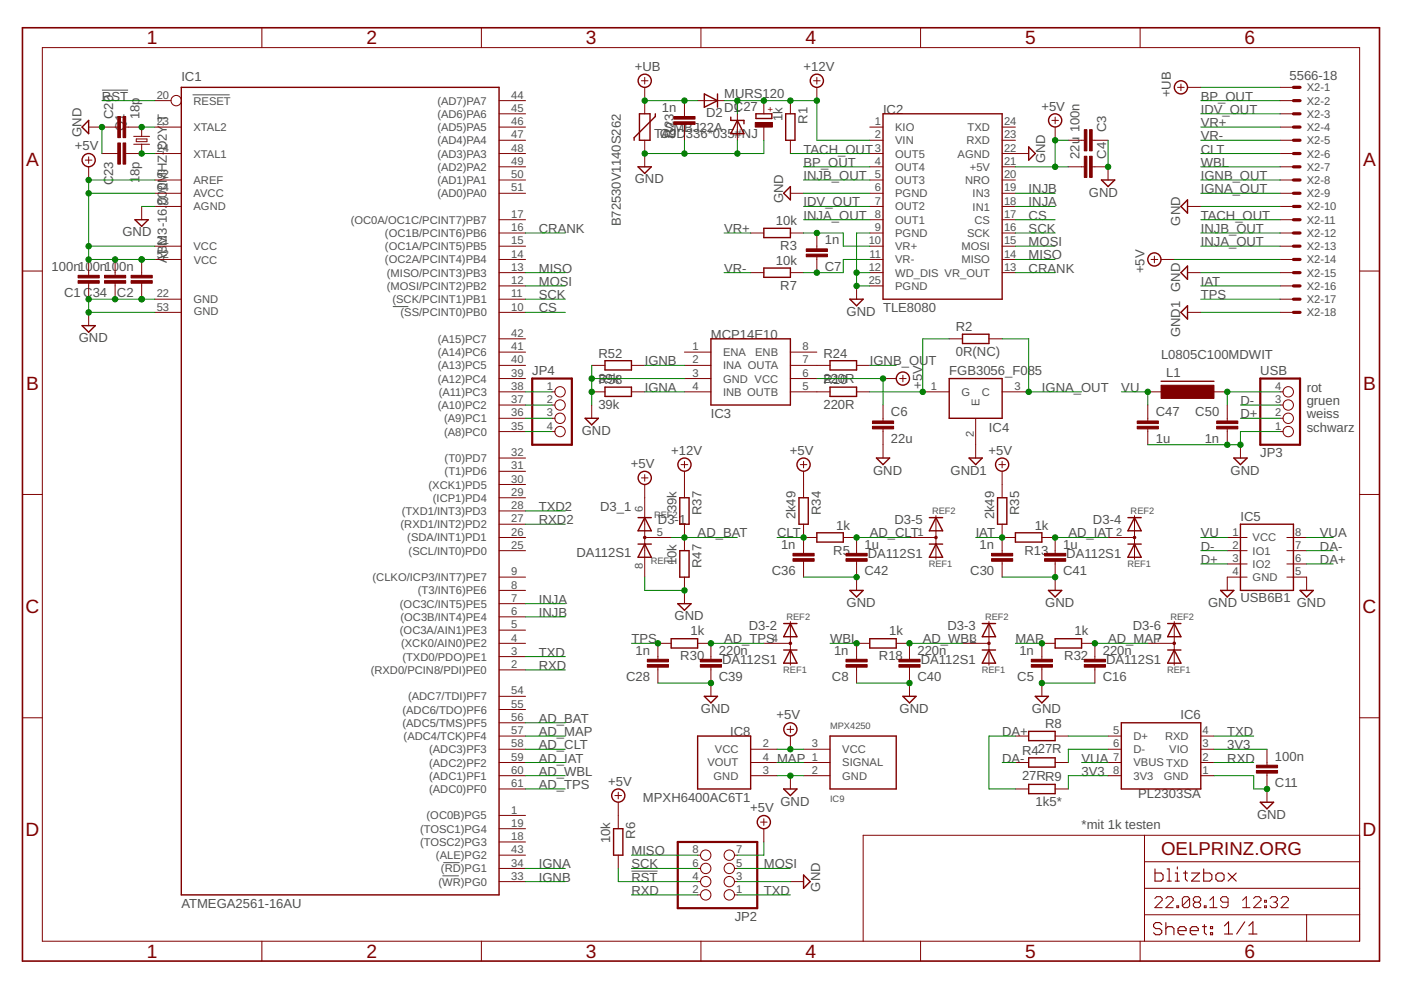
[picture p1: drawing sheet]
<svg xmlns="http://www.w3.org/2000/svg" width="297mm" height="210mm" viewBox="0 0 297 210" stroke-linecap="round" stroke-linejoin="round" font-family="sans-serif">
<path d="M21.6 19.1h5.6M40.9 20.1h7.7M83.4 65h3.1M93.9 185.7h3.3M94.1 182.9h3.3M133.9 184.7h5.5" fill="none" stroke="#505050" stroke-width=".21"/>
<g fill="none" stroke="#800000" stroke-width=".21">
<path d="M9 10.1h279.3v189.5h-279.3zM55.5 5.9v4.2M102.1 5.9v4.2M136 17.1h1.4M136.7 16.4v1.4M136.7 18.5v5.6M148.6 5.9v4.2M172.5 17.1h1.4M173.2 16.4v1.4M173.2 18.5v2.8M195.2 5.9v4.2M241.7 5.9v4.2"/>
<path d="M249.7 18.5h1.4M250.4 17.8v1.4M251.8 18.5h2.8M271.4 18.5h2.8M18.1 34h1.4M18.8 33.3v1.3M18.8 35.4v2.8M18.8 26.9h6.2M21.6 32.6h3.4M26.6 26.9h3.4v2M28.3 28.9h3.4M28.3 30.6h3.4"/>
<path d="M28.9 29.5h2.3v.5h-2.3zM30 30.6v2h-3.4M32.8 21.3h3.5M32.8 26.9h5.6M32.8 32.6h5.6M32.8 38.2h5.6M105.8 21.3h5.6M105.8 26.9h5.6M105.8 32.6h5.6M105.8 29.7h5.6M105.8 35.4h5.6M105.8 38.2h5.6"/>
<path d="M105.8 24.1h5.6M136.7 29.7v5.7M145.1 21.3v3.4M145.1 26.4v3.3M147.9 21.3h5.6M156.3 24.1v5.6M161.9 21.3v2.8M161.9 26.9v2.8M167.6 21.3v2.8M167.6 29.7v2.9M184.4 26.9h2.8M184.4 32.6h2.8"/>
<path d="M184.4 29.7h2.8M184.4 35.4h2.8M184.4 38.2h2.8M212.5 26.9h2.8M212.5 32.6h5.6M212.5 29.7h2.8M212.5 35.4h2.8M212.5 38.2h2.8M223 25.5h1.4M223.7 24.8v1.4M223.7 26.9v2.8M226.5 29.7h3.4"/>
<path d="M226.5 35.4h3.4M231.6 29.7h3.3M231.6 35.4h3.3v2.8M271.4 21.3h2.8M271.4 26.9h2.8M271.4 32.6h2.8M271.4 29.7h2.8M271.4 35.4h2.8M271.4 38.2h2.8M271.4 24.1h2.8M4.8 57.5h4.2M18.8 55v3.4"/>
<path d="M24.4 55v3.4M30 43.8v2.8M30 55v3.4M32.8 41h5.6M32.8 43.8h5.6M32.8 52.2h5.6M32.8 55h5.6M105.8 41h5.6M105.8 46.6h5.6M105.8 49.4h5.6M105.8 52.2h5.6M105.8 55h5.6"/>
<path d="M105.8 57.8h5.6M159.2 49.4h2.7M159.2 57.8h2.7M167.6 41h2.8M167.6 49.4h2.8M167.6 57.8h2.8M173.2 49.4v3.4M173.2 54.4v3.4M184.4 41h2.8M184.4 43.8h2.8M184.4 46.6h2.8M184.4 49.4h2.8"/>
<path d="M184.4 52.2h2.8M184.4 55h2.8M184.4 57.8h2.8M212.5 41h2.8M212.5 43.8h2.8M212.5 46.6h2.8M212.5 49.4h2.8M212.5 52.2h2.8M212.5 55h2.8M212.5 57.8h2.8M244.1 55h1.4M244.8 54.3v1.4"/>
<path d="M246.2 55h2.8M251.8 43.8h2.8M251.8 57.8h2.8M271.4 41h2.8M271.4 43.8h2.8M271.4 46.6h2.8M271.4 49.4h2.8M271.4 52.2h2.8M271.4 55h2.8M271.4 57.8h2.8M288.3 57.5h4.2M18.8 60.1v3.3"/>
<path d="M18.8 66.2v2.8M24.4 60.1v3.3M30 60.1v3.3M32.8 63.4h5.6M32.8 66.2h5.6M105.8 60.6h5.6M105.8 77.5h5.6M105.8 74.7h5.6M105.8 71.8h5.6M105.8 63.4h5.6M105.8 66.2h5.6M125.5 77.5h2.8"/>
<path d="M133.9 77.5h2.8M145.1 77.5h5.6M145.1 74.7h5.6M167.6 77.5h8.4M167.6 74.7h5.6M181.6 60.6v2.8M181.6 77.5h2.8M184.4 60.6h2.8M191.4 79.6v1.4M201.3 71.8h2.8M209.7 71.8h2.8M251.8 66.2h2.8"/>
<path d="M271.4 60.6h2.8M271.4 63.4h2.8M271.4 66.2h2.8M105.8 83.1h5.6M105.8 80.3h5.6M105.8 91.5h5.6M105.8 88.7h5.6M105.8 85.9h5.6M105.8 97.1h5.6M105.8 99.9h5.6M117.1 83.1h.6M117.1 91.5h.6"/>
<path d="M117.1 88.7h.6M117.1 85.9h.6M125.5 83.1h2.8M125.5 85.9v2.8M133.9 83.1h2.8M144.4 98.5h1.4M145.1 97.8v1.4M145.1 99.9v5.6M145.1 83.1h5.6M145.1 80.3h5.6M167.6 83.1h8.4M167.6 80.3h5.6"/>
<path d="M169.7 98.5h1.4M170.4 97.8v1.4M170.4 99.9v5.6M181.6 83.1h2.8M187.2 85.9v3.4M187.2 90.9v6.2M187.2 80.3h2.8M190.7 80.3h1.4M195.6 83.1h5.7M206.9 88.7v8.4M211.8 98.5h1.4M212.5 97.8v1.4"/>
<path d="M212.5 99.9v5.6M212.5 83.1h5.6M243.4 83.1h2.8M243.4 85.9v3.4M243.4 90.9v3.4M257.4 83.1h2.8M260.2 85.9v3.4M260.2 90.9v3.4M263 94.3v2.8M271.4 83.1h.6M271.4 91.5h.6M271.4 88.7h.6"/>
<path d="M271.4 85.9h.6M4.8 104.8h4.2M105.8 114h5.6M105.8 105.5h5.6M105.8 111.1h5.6M105.8 116.8h5.6M105.8 108.3h5.6M105.8 102.7h5.6M136 101.3h1.4M136.7 100.6v1.4M136.7 102.7v19.7M136.7 114h5.6"/>
<path d="M145.1 111.1v5.7M170.4 114h2.8M170.4 111.1v6.2M170.4 119v3.4M178.8 114h2.8v3.3M181.6 119v6.2M192.8 114h5.6M198.4 109.3v9.3M212.5 114h2.8M212.5 111.1v6.2M212.5 119v3.4M220.9 114h2.8v3.3"/>
<path d="M223.7 119v6.2M234.9 114h5.6M240.5 109.3v9.3M260.2 114h4.2M260.2 116.8h4.2M260.2 119.6h4.2M272.8 114h4.2M272.8 116.8h4.2M272.8 119.6h4.2M288.3 104.8h4.2M105.8 136.4h5.6M105.8 122.4h5.6"/>
<path d="M105.8 133.6h5.6M105.8 130.8h5.6M105.8 128h5.6M105.8 125.2h5.6M105.8 139.2h5.6M142.3 136.4h-2.8v3.4M145.1 122.4v5.6M147.9 136.4h2.8v3.4M161.9 136.4h5.7M167.6 131.8v9.2M184.4 136.4h-2.8v3.4M190 136.4h2.8v3.4"/>
<path d="M204.1 136.4h5.6M209.7 131.8v9.2M223.7 136.4h-2.8v3.4M229.3 136.4h2.8v3.4M243.4 136.4h5.6M249 131.8v9.2M264.4 122.4h-4.2v2.8M272.8 122.4h4.2v2.8M4.8 152.2h4.2M105.8 158.9h5.6M105.8 156.1h5.6M105.8 153.2h5.6"/>
<path d="M105.8 150.4h5.6M105.8 147.6h5.6M105.8 142h5.6M139.5 141.5v3.3M150.7 141.5v6.1M159.2 158.9h5.6M166.9 154.6h1.4M167.6 153.9v1.5M167.6 156.1v2.8M170.4 158.9h5.6M181.6 141.5v3.3M192.8 141.5v6.1"/>
<path d="M215.3 156.1h2.8M220.9 141.5v6.1M223.7 156.1h2.8M232.1 141.5v3.3M234.9 158.9h2.8M234.9 156.1h2.8M254.6 158.9h2.8M254.6 156.1h2.8M268.6 158.9v3.3M288.3 152.2h4.2M105.8 164.5h5.6M105.8 161.7h5.6"/>
<path d="M105.8 167.3h5.6M105.8 172.9h5.6M105.8 175.7h5.6M105.8 178.5h5.6M130.4 168.7h1.4M131.1 168v1.4M131.1 170.1v5.6M159.2 164.5h5.6M159.2 161.7h5.6M161.2 174.3h1.4M161.9 173.6v1.4M161.9 175.7v2.8"/>
<path d="M167.6 164.5v2.8M170.4 164.5h5.6M170.4 161.7h5.6M215.3 161.7h2.8M215.3 167.3h2.8M223.7 161.7h2.8M223.7 167.3h2.8M234.9 164.5h2.8M234.9 161.7h2.8M242.7 177.1v22.5M254.6 164.5h2.8M254.6 161.7h2.8"/>
<path d="M268.6 163.9v6.2M288.3 177.1h-105.3v22.5M55.5 199.6v4.2M102.1 199.6v4.2M105.8 186.9h5.6M105.8 181.3h5.6M105.8 184.1h5.6M131.1 181.3v2.8M147.9 186.9h.6M147.9 181.3h.6M147.9 184.1h.6M147.9 189.7h.6"/>
<path d="M148.6 199.6v4.2M155.7 186.9h.6M155.7 181.3h.6M155.7 184.1h.6M155.7 189.7h.6M167.6 186.9h2.8M195.2 199.6v4.2M241.7 199.6v4.2M242.7 194h45.6M242.7 188.3h45.6M242.7 182.7h45.6M244.9 190.5l.3-.4h.8l.4 .4v.4l-1.5 1.5h1.5"/>
<path d="M247.2 190.5l.4-.4h.7l.4 .4v.4l-1.5 1.5h1.5M249.5 192.1h.4v.3h-.4zM252.2 190.5v1.6l-.4 .3h-.7l-.4-.3M252.2 190.5l-.4-.4h-.7l-.4 .4v1.6M252.2 190.5l-1.5 1.6M253.4 191.3l-.4 .4v.4l.4 .3h.8l.4-.3v-.4l-.4-.4M253.4 191.3l-.4-.4v-.4l.4-.4h.8l.4 .4v.4l-.4 .4M253.4 191.3h.8M255.3 192.1h.4v.3h-.4zM256.5 192.4h1.5M256.5 190.9l.8-.8v2.3M260.4 191.3h-1.2l-.4-.4v-.4l.4-.4h.8l.4 .4v1.6l-.4 .3h-.8l-.4-.3"/>
<path d="M263.5 192.4h1.5M263.5 190.9l.7-.8v2.3M265.8 190.5l.4-.4h.8l.4 .4v.4l-1.6 1.5h1.6M268.1 192.1h.4v.3h-.4zM268.1 190.9h.4v.4h-.4zM269.3 190.5l.4-.4h.7l.4 .4v.4l-.4 .4M270.1 191.3h.3M270.4 191.3l.4 .4v.4l-.4 .3h-.7l-.4-.3M271.6 190.5l.4-.4h.8l.4 .4v.4l-1.6 1.5h1.6M277 194v5.6"/>
<circle cx="37.4" cy="21.3" r="1.1"/>
<circle cx="118.7" cy="88.7" r="1.1"/>
<circle cx="118.7" cy="85.9" r="1.1"/>
<circle cx="118.7" cy="91.5" r="1.1"/>
<circle cx="118.7" cy="83.1" r="1.1"/>
<circle cx="273.1" cy="83.1" r="1.1"/>
<circle cx="273.1" cy="91.5" r="1.1"/>
<circle cx="273.1" cy="85.9" r="1.1"/>
<circle cx="273.1" cy="88.7" r="1.1"/>
<circle cx="149.6" cy="189.7" r="1.1"/>
<circle cx="149.6" cy="181.3" r="1.1"/>
<circle cx="149.6" cy="186.9" r="1.1"/>
<circle cx="149.6" cy="184.1" r="1.1"/>
<circle cx="154.6" cy="184.1" r="1.1"/>
<circle cx="154.6" cy="186.9" r="1.1"/>
<circle cx="154.6" cy="189.7" r="1.1"/>
<circle cx="154.6" cy="181.3" r="1.1"/>
</g>
<g fill="#800000" stroke="#800000" stroke-width=".21">
<path d="M142.9 24.7h4.5v.6h-4.5z"/>
<path d="M142.9 25.8h4.5v.6h-4.5z"/>
<path d="M160.1 26h3.7v.9h-3.7z"/>
<path d="M137.2 139.8h4.5v.5h-4.5z"/>
<path d="M137.2 140.9h4.5v.6h-4.5z"/>
<path d="M210.2 117.3h4.5v.6h-4.5z"/>
<path d="M210.2 118.4h4.5v.6h-4.5z"/>
<path d="M168.1 117.3h4.5v.6h-4.5z"/>
<path d="M168.1 118.4h4.5v.6h-4.5z"/>
<path d="M148.5 139.8h4.5v.5h-4.5z"/>
<path d="M148.5 140.9h4.5v.6h-4.5z"/>
<path d="M190.6 139.8h4.5v.5h-4.5z"/>
<path d="M190.6 140.9h4.5v.6h-4.5z"/>
<path d="M221.5 117.3h4.5v.6h-4.5z"/>
<path d="M221.5 118.4h4.5v.6h-4.5z"/>
<path d="M179.4 117.3h4.5v.6h-4.5z"/>
<path d="M179.4 118.4h4.5v.6h-4.5z"/>
<path d="M218.7 139.8h4.4v.5h-4.4z"/>
<path d="M218.7 140.9h4.4v.6h-4.4z"/>
<path d="M229.9 139.8h4.5v.5h-4.5z"/>
<path d="M229.9 140.9h4.5v.6h-4.5z"/>
<path d="M16.6 58.4h4.4v.5h-4.4z"/>
<path d="M16.6 59.5h4.4v.5h-4.4z"/>
<path d="M27.8 58.4h4.5v.5h-4.5z"/>
<path d="M27.8 59.5h4.5v.5h-4.5z"/>
<path d="M22.2 58.4h4.4v.5h-4.4z"/>
<path d="M22.2 59.5h4.4v.5h-4.4z"/>
<path d="M26.1 24.7h.5v4.5h-.5z"/>
<path d="M25 24.7h.5v4.5h-.5z"/>
<path d="M26.1 30.3h.5v4.5h-.5z"/>
<path d="M25 30.3h.5v4.5h-.5z"/>
<path d="M229.9 27.5h.5v4.5h-.5z"/>
<path d="M231 27.5h.6v4.5h-.6z"/>
<path d="M229.9 33.1h.5v4.5h-.5z"/>
<path d="M231 33.1h.6v4.5h-.6z"/>
<path d="M185 90.4h4.5v.5h-4.5z"/>
<path d="M185 89.3h4.5v.5h-4.5z"/>
<path d="M170.9 52.8h4.5v.5h-4.5z"/>
<path d="M170.9 53.9h4.5v.5h-4.5z"/>
<path d="M241.1 90.4h4.5v.5h-4.5z"/>
<path d="M241.1 89.3h4.5v.5h-4.5z"/>
<path d="M246.2 81.7h11.2v2.8h-11.2z"/>
<path d="M258 90.4h4.4v.5h-4.4z"/>
<path d="M258 89.3h4.4v.5h-4.4z"/>
<path d="M266.4 162.2h4.5v.6h-4.5z"/>
<path d="M266.4 163.4h4.5v.5h-4.5z"/>
<path d="M179.4 139.8h4.5v.5h-4.5z"/>
<path d="M179.4 140.9h4.5v.6h-4.5z"/>
</g>
<g fill="none" stroke="#800000" stroke-width=".3">
<path d="M38.4 18.5h67.4v171.2h-67.4zM149.3 19.9l2.8 1.4-2.8 1.4zM152.1 19.9v2.8M18.8 25.5v2.8l-1.4-1.4zM135.3 35.4h2.8l-1.4 1.4zM135.6 24.1h2.2v5.6h-2.2zM138.9 24.1v.6l-4.4 4.5v.5M154.9 24.8v.7h2.8v.7M156.3 25.5l1.4 2.8h-2.8zM160.3 24.1h3.3v1h-3.3zM166.6 24.1h2v5.6h-2zM167.6 39.6v2.8l-1.4-1.4z"/>
<path d="M187.2 24.1h25.3v39.3h-25.3zM218.1 31.2l1.4 1.4-1.4 1.4zM233.5 38.2h2.8l-1.4 1.4zM28.6 46.6h2.8l-1.4 1.4zM161.9 48.4h5.7v2h-5.7zM161.9 56.8h5.7v2h-5.7zM250.4 57.8l1.4-1.4v2.8zM251.8 42.4v2.8l-1.4-1.4zM17.4 69h2.8l-1.4 1.4zM128.3 76.5h5.6v1.9h-5.6zM150.7 71.8h16.9v14.1h-16.9zM176 76.5h5.6v1.9h-5.6z"/>
<path d="M180.2 63.4h2.8l-1.4 1.4zM204.1 70.9h5.6v1.9h-5.6zM251.8 64.8v2.8l-1.4-1.4zM124.1 88.7h2.8l-1.4 1.4zM128.3 82.1h5.6v2h-5.6zM176 82.1h5.6v2h-5.6zM185.8 97.1h2.8l-1.4 1.4zM201.3 80.3h11.2v8.4h-11.2zM205.5 97.1h2.8l-1.4 1.4zM246.2 80.8h11.2M261.6 97.1h2.8l-1.4 1.4zM135.3 109.7h2.8"/>
<path d="M135.3 115.4h2.8M136.7 109.7l1.4 2.8h-2.8zM136.7 115.4l1.4 2.8h-2.8zM144.1 105.5h2v5.6h-2zM144.1 116.8h2v5.6h-2zM169.4 105.5h2v5.6h-2zM173.2 113h5.6v1.9h-5.6zM197 109.7h2.9M197 115.4h2.9M198.4 115.4l1.5 2.8h-2.9zM198.4 109.7l1.5 2.8h-2.9zM211.5 105.5h2v5.6h-2z"/>
<path d="M215.3 113h5.6v1.9h-5.6zM239.1 109.7h2.9M239.1 115.4h2.9M240.5 115.4l1.5 2.8h-2.9zM240.5 109.7l1.5 2.8h-2.9zM263 111.1h11.2v14.1h-11.2zM142.3 135.4h5.6v2h-5.6zM143.7 128h2.8l-1.4 1.4zM166.2 132.2h2.8M166.2 137.8h2.8M167.6 132.2l1.4 2.8h-2.8zM167.6 137.8l1.4 2.8h-2.8z"/>
<path d="M180.2 125.2h2.8l-1.4 1.4zM184.4 135.4h5.6v2h-5.6zM208.3 132.2h2.8M208.3 137.8h2.8M209.7 132.2l1.4 2.8h-2.8zM209.7 137.8l1.4 2.8h-2.8zM222.3 125.2h2.8l-1.4 1.4zM223.7 135.4h5.6v2h-5.6zM247.6 132.2h2.8M247.6 137.8h2.8M249 132.2l1.4 2.8h-2.8zM249 137.8l1.4 2.8h-2.8z"/>
<path d="M258.8 125.2h2.8l-1.4 1.4zM275.6 125.2h2.8l-1.4 1.4zM147.9 156.1h11.3v11.2h-11.3zM149.3 147.6h2.8l-1.4 1.4zM176 156.1h14v11.2h-14zM191.4 147.6h2.8l-1.4 1.4zM218.1 155.1h5.6v1.9h-5.6zM219.5 147.6h2.8l-1.4 1.4zM237.7 153.2h16.9v14.1h-16.9zM130.1 175.7h2v5.6h-2zM166.2 167.3h2.8l-1.4 1.4zM218.1 160.7h5.6v1.9h-5.6z"/>
<path d="M218.1 166.3h5.6v2h-5.6zM267.2 170.1h2.8l-1.4 1.4zM170.4 185.5l1.4 1.4-1.4 1.4z"/>
<circle cx="136.7" cy="17.1" r="1.4"/>
<circle cx="173.2" cy="17.1" r="1.4"/>
<circle cx="250.4" cy="18.5" r="1.4"/>
<circle cx="18.8" cy="34" r="1.4"/>
<circle cx="223.7" cy="25.5" r="1.4"/>
<circle cx="244.8" cy="55" r="1.4"/>
<circle cx="145.1" cy="98.5" r="1.4"/>
<circle cx="170.4" cy="98.5" r="1.4"/>
<circle cx="191.4" cy="80.3" r="1.4"/>
<circle cx="212.5" cy="98.5" r="1.4"/>
<circle cx="136.7" cy="101.3" r="1.4"/>
<circle cx="167.6" cy="154.6" r="1.4"/>
<circle cx="131.1" cy="168.7" r="1.4"/>
<circle cx="161.9" cy="174.3" r="1.4"/>
</g>
<g fill="none" stroke="#800000" stroke-width=".23">
<path d="M244.9 184.2v2.6h1.3l.4-.4v-.9l-.4-.4h-1.3M246.3 196l-.4-.4h-.9l-.4 .4v.5l.4 .4h.9l.4 .4v.5l-.4 .4h-.9l-.4-.4M247.2 195.6v2.6M247.2 196.9l.4-.4h.9l.4 .4v1.3M247.5 186.8h.8M247.5 184.2h.4v2.6M249.2 186.8h.8M249.2 185.1h.4v1.7M249.6 183.8v.4M249.8 197.3h1.7v-.4l-.4-.4h-.9l-.4 .4v.9l.4 .4h.9M250.9 185.1h.9M251.3 184.7v1.7l.5 .4"/>
<path d="M252.3 197.3h1.8v-.4l-.5-.4h-.8l-.5 .4v.9l.5 .4h.8M252.6 185.1h1.7l-1.7 1.7h1.7M254.9 196.5h.9M255.2 184.2v2.6h1.3l.4-.4v-.9l-.4-.4h-1.3M255.4 196v1.8l.4 .4M256.6 196.5h.5v.4h-.5zM256.6 197.8h.5v.4h-.5zM257.8 185.5l.4-.4h.9l.4 .4v.9l-.4 .4h-.9l-.4-.4zM259.6 196.3l.9-.8v2.5M259.6 198h1.7M260.4 185.1l1.7 1.7M262.1 185.1l-1.7 1.7"/>
<path d="M263.9 195.5l-1.7 2.5M264.8 198h1.7M264.8 196.3l.8-.8v2.5"/>
</g>
<path d="M4.8 5.9h287.7v197.9h-287.7z" fill="none" stroke="#800000" stroke-width=".34"/>
<g fill="none" stroke="#800000" stroke-width=".47">
<path d="M112.8 80.3h8.4v14h-8.4zM267.2 80.3h8.4v14h-8.4zM143.7 178.5h16.8v14.1h-16.8z"/>
<circle cx="136.7" cy="114" r=".15"/>
<circle cx="198.4" cy="114" r=".15"/>
<circle cx="240.5" cy="114" r=".15"/>
<circle cx="167.6" cy="136.4" r=".15"/>
<circle cx="209.7" cy="136.4" r=".15"/>
<circle cx="249" cy="136.4" r=".15"/>
</g>
<g fill="none" stroke="#800000" stroke-width=".68">
<path d="M274.2 18.5h1.4M274.2 21.3h1.4M274.2 24.1h1.4M274.2 26.9h1.4M274.2 29.7h1.4M274.2 32.6h1.4M274.2 35.4h1.4M274.2 38.2h1.4M274.2 41h1.4M274.2 43.8h1.4M274.2 46.6h1.4M274.2 49.4h1.4"/>
<path d="M274.2 52.2h1.4M274.2 55h1.4M274.2 57.8h1.4M274.2 60.6h1.4M274.2 63.4h1.4M274.2 66.2h1.4"/>
</g>
<g fill="none" stroke="#008000" stroke-width=".21">
<path d="M254.6 18.5h16.8M21.6 26.9v5.7M21.6 21.3h11.2M30 32.6h2.8M30 26.9h2.8M32.8 38.2h-14v16.8h14M136.7 21.3h11.2M145.1 29.7v2.9M153.5 21.3h19.7v8.4h11.2M156.3 21.3v2.8M156.3 29.7v2.9M161.9 29.7v2.9h-25.2"/>
<path d="M167.6 32.6h16.8M170.4 38.2h14M170.4 35.4h14M215.3 35.4h11.2M226.5 29.7h-2.8v5.7M234.9 29.7v5.7M254.6 32.6h16.8M254.6 38.2h16.8M254.6 35.4h16.8M254.6 29.7h16.8M254.6 21.3h16.8M254.6 26.9h16.8"/>
<path d="M254.6 24.1h16.8M18.8 41h14M18.8 52.2h14M30 43.8h2.8M111.4 49.4h8.4M111.4 57.8h8.4M153.5 49.4h5.7M153.5 57.8h5.7M170.4 43.8h14M170.4 49.4h8.4v2.8h5.6M170.4 41h14M170.4 46.6h14"/>
<path d="M181.6 57.8h2.8M184.4 49.4h-2.8v11.2h2.8M184.4 55h-5.6v2.8h-8.4M215.3 43.8h8.4M215.3 49.4h8.4M215.3 57.8h8.4M215.3 41h8.4M215.3 52.2h8.4M215.3 55h8.4M215.3 46.6h8.4M249 55h22.4M254.6 43.8h16.8"/>
<path d="M254.6 49.4h16.8M254.6 57.8h16.8M254.6 41h16.8M254.6 52.2h16.8M254.6 46.6h16.8M32.8 63.4h-14v2.8h14M111.4 63.4h8.4M111.4 66.2h8.4M111.4 60.6h8.4M125.5 77.5v8.4M136.7 77.5h8.4M184.4 77.5h5.6"/>
<path d="M201.3 71.8h-5.7v11.3h-11.2M212.5 71.8h5.6v11.3h11.2M254.6 63.4h16.8M254.6 66.2h16.8M254.6 60.6h16.8M111.4 91.5h5.7M111.4 83.1h5.7M111.4 88.7h5.7M111.4 85.9h5.7M125.5 80.3h19.6M136.7 83.1h8.4M173.2 80.3h14v5.6"/>
<path d="M237.7 83.1h5.7v2.8M263 88.7h8.4M263 85.9h8.4M271.4 91.5h-8.4v2.8h-19.6M271.4 83.1h-11.2v2.8M111.4 111.1h8.4M111.4 108.3h8.4M142.3 114h14M164.8 114h5.6M181.6 114h11.2M206.9 114h5.6M223.7 114h11.2"/>
<path d="M254.6 114h5.6M254.6 119.6h5.6M254.6 116.8h5.6M277 114h5.7M277 119.6h5.7M277 116.8h5.7M111.4 139.2h8.4M111.4 128h8.4M111.4 130.8h8.4M133.9 136.4h5.6M136.7 122.4v2.8h8.4M150.7 136.4h11.2"/>
<path d="M170.4 122.4h11.2M176 136.4h5.6M192.8 136.4h11.3M212.5 122.4h11.2M215.3 136.4h5.6M232.1 136.4h11.3M111.4 158.9h8.4M111.4 153.2h8.4M111.4 156.1h8.4M111.4 142h8.4M139.5 144.8h11.2M164.8 158.9h5.6"/>
<path d="M181.6 144.8h11.2M215.3 156.1h-5.6v11.2h5.6M220.9 144.8h11.2M226.5 156.1h8.4M234.9 158.9h-8.4v2.8M257.4 158.9h11.2M257.4 156.1h8.4M111.4 164.5h8.4M111.4 167.3h8.4M111.4 161.7h8.4M161.9 178.5v2.8h-5.6M164.8 164.5h5.6"/>
<path d="M164.8 161.7h5.6M212.5 161.7h2.8M229.3 161.7h5.6M234.9 164.5h-8.4v2.8M257.4 164.5h8.4v2.8h2.8M257.4 161.7h8.4M111.4 186.9h8.4M111.4 184.1h8.4M131.1 184.1v2.8h16.8M133.9 181.3h14M133.9 189.7h14M133.9 184.1h14"/>
<path d="M156.3 186.9h11.3M156.3 189.7h11.3M156.3 184.1h11.3"/>
</g>
<g fill="#008000" stroke="#008000" stroke-width=".21">
<circle cx="145.1" cy="32.6" r=".57"/>
<circle cx="156.3" cy="32.6" r=".57"/>
<circle cx="136.7" cy="32.6" r=".57"/>
<circle cx="181.6" cy="122.4" r=".57"/>
<circle cx="223.7" cy="122.4" r=".57"/>
<circle cx="192.8" cy="144.8" r=".57"/>
<circle cx="150.7" cy="144.8" r=".57"/>
<circle cx="145.1" cy="125.2" r=".57"/>
<circle cx="220.9" cy="144.8" r=".57"/>
<circle cx="21.6" cy="26.9" r=".57"/>
<circle cx="18.8" cy="66.2" r=".57"/>
<circle cx="24.4" cy="63.4" r=".57"/>
<circle cx="30" cy="63.4" r=".57"/>
<circle cx="18.8" cy="63.4" r=".57"/>
<circle cx="181.6" cy="60.6" r=".57"/>
<circle cx="181.6" cy="57.8" r=".57"/>
<circle cx="234.9" cy="35.4" r=".57"/>
<circle cx="125.5" cy="83.1" r=".57"/>
<circle cx="125.5" cy="80.3" r=".57"/>
<circle cx="167.6" cy="164.5" r=".57"/>
<circle cx="268.6" cy="167.3" r=".57"/>
<circle cx="260.2" cy="94.3" r=".57"/>
<circle cx="263" cy="94.3" r=".57"/>
<circle cx="18.8" cy="52.2" r=".57"/>
<circle cx="18.8" cy="38.2" r=".57"/>
<circle cx="24.4" cy="55" r=".57"/>
<circle cx="30" cy="55" r=".57"/>
<circle cx="18.8" cy="55" r=".57"/>
<circle cx="18.8" cy="41" r=".57"/>
<circle cx="223.7" cy="35.4" r=".57"/>
<circle cx="223.7" cy="29.7" r=".57"/>
<circle cx="167.6" cy="158.9" r=".57"/>
<circle cx="187.2" cy="80.3" r=".57"/>
<circle cx="156.3" cy="21.3" r=".57"/>
<circle cx="161.9" cy="21.3" r=".57"/>
<circle cx="167.6" cy="21.3" r=".57"/>
<circle cx="173.2" cy="21.3" r=".57"/>
<circle cx="170.4" cy="114" r=".57"/>
<circle cx="212.5" cy="114" r=".57"/>
<circle cx="145.1" cy="114" r=".57"/>
<circle cx="150.7" cy="136.4" r=".57"/>
<circle cx="181.6" cy="114" r=".57"/>
<circle cx="223.7" cy="114" r=".57"/>
<circle cx="232.1" cy="136.4" r=".57"/>
<circle cx="139.5" cy="136.4" r=".57"/>
<circle cx="181.6" cy="136.4" r=".57"/>
<circle cx="220.9" cy="136.4" r=".57"/>
<circle cx="30" cy="32.6" r=".57"/>
<circle cx="30" cy="26.9" r=".57"/>
<circle cx="192.8" cy="136.4" r=".57"/>
<circle cx="218.1" cy="83.1" r=".57"/>
<circle cx="145.1" cy="21.3" r=".57"/>
<circle cx="136.7" cy="21.3" r=".57"/>
<circle cx="195.6" cy="83.1" r=".57"/>
<circle cx="173.2" cy="57.8" r=".57"/>
<circle cx="173.2" cy="49.4" r=".57"/>
<circle cx="243.4" cy="83.1" r=".57"/>
<circle cx="260.2" cy="83.1" r=".57"/>
</g>
<g font-size="4.1" fill="#800000">
<text x="31.1" y="9.4">1</text>
<text x="77.7" y="9.4">2</text>
<text x="124.2" y="9.4">3</text>
<text x="170.8" y="9.4">4</text>
<text x="217.3" y="9.4">5</text>
<text x="263.9" y="9.4">6</text>
<text x="5.5" y="35.2">A</text>
<text x="289" y="35.2">A</text>
<text x="5.5" y="82.6">B</text>
<text x="289" y="82.6">B</text>
<text x="5.4" y="130">C</text>
<text x="288.9" y="130">C</text>
<text x="5.4" y="177.3">D</text>
<text x="288.9" y="177.3">D</text>
<text x="31.1" y="203.1">1</text>
<text x="77.7" y="203.1">2</text>
<text x="124.2" y="203.1">3</text>
<text x="170.8" y="203.1">4</text>
<text x="217.3" y="203.1">5</text>
<text x="263.9" y="203.1">6</text>
</g>
<text font-size="4" fill="#800000" x="246.2" y="181.3">OELPRINZ.ORG</text>
<g font-size="2.8" fill="#505050">
<text x="38.4" y="17.1">IC1</text>
<text x="134.6" y="15">+UB</text>
<text x="170.4" y="15">+12V</text>
<text x="273.4" y="17">5566-18</text>
<text x="21.6" y="21.3">RST</text>
<text x="140.3" y="23.7">1n</text>
<text x="153.5" y="20.7">MURS120</text>
<text x="153.5" y="23.8">D1</text>
<text x="155.6" y="23.6">C27</text>
<text x="220.8" y="23.4">+5V</text>
<text x="248.3" y="20.6" transform="rotate(-90 248.3 20.6)">+UB</text>
<text x="254.6" y="21.3">BP_OUT</text>
<text x="17.3" y="29" transform="rotate(-90 17.3 29)">GND</text>
<text x="24" y="25.3" transform="rotate(-90 24 25.3)">C20</text>
<text x="26.4" y="27.8" transform="rotate(-90 26.4 27.8)">Q1</text>
<text x="29.6" y="25.3" transform="rotate(-90 29.6 25.3)">18p</text>
<text x="35.4" y="26.8" transform="rotate(-90 35.4 26.8)">-T</text>
<text x="138.7" y="29.2">TC9D</text>
<text x="140.2" y="29.2">AJ</text>
<text x="140.9" y="27.9">SMBJ22A</text>
<text x="142.9" y="29.2" transform="rotate(-90 142.9 29.2)">R23</text>
<text x="145.4" y="29.2">336*035#NJ</text>
<text x="149.7" y="24.8">D2</text>
<text x="165.9" y="25.7" transform="rotate(-90 165.9 25.7)">1k</text>
<text x="171.2" y="26.3" transform="rotate(-90 171.2 26.3)">R1</text>
<text x="187.2" y="24.1">I</text>
<text x="188" y="24.1">C2</text>
<text x="228.9" y="28.1" transform="rotate(-90 228.9 28.1)">100n</text>
<text x="234.5" y="28.1" transform="rotate(-90 234.5 28.1)">C3</text>
<text x="254.6" y="24.1">IDV_OUT</text>
<text x="254.6" y="26.9">VR+</text>
<text x="254.6" y="29.7">VR-</text>
<text x="15.9" y="31.9">+5V</text>
<text x="35.4" y="31.9" transform="rotate(-90 35.4 31.9)">D2Y</text>
<text x="170.4" y="35.4">BP_OUT</text>
<text x="170.4" y="32.6">TACH_OUT</text>
<text x="221.6" y="34.7" transform="rotate(-90 221.6 34.7)">GND</text>
<text x="228.9" y="33.7" transform="rotate(-90 228.9 33.7)">22u</text>
<text x="234.5" y="33.7" transform="rotate(-90 234.5 33.7)">C4</text>
<text x="254.6" y="32.6">CLT</text>
<text x="254.6" y="35.4">WBL</text>
<text x="24" y="39.3" transform="rotate(-90 24 39.3)">C</text>
<text x="24" y="37.3" transform="rotate(-90 24 37.3)">23</text>
<text x="29.6" y="38.9" transform="rotate(-90 29.6 38.9)">1</text>
<text x="29.6" y="37.3" transform="rotate(-90 29.6 37.3)">8p</text>
<text x="35.4" y="40.4" transform="rotate(-90 35.4 40.4)">0MHZ-</text>
<text x="134.6" y="38.9">GND</text>
<text x="170.4" y="38.2">INJB_OUT</text>
<text x="218.1" y="41">INJB</text>
<text x="230.9" y="41.7">GND</text>
<text x="254.6" y="41">IGNA_OUT</text>
<text x="254.6" y="38.2">IGNB_OUT</text>
<text x="35.4" y="43.4" transform="rotate(-90 35.4 43.4)">00</text>
<text x="131.6" y="48" transform="rotate(-90 131.6 48)">B72530V1140S262</text>
<text x="164.5" y="47.7">10k</text>
<text x="166" y="43.1" transform="rotate(-90 166 43.1)">GND</text>
<text x="170.4" y="46.6">INJA_OUT</text>
<text x="170.4" y="43.8">IDV_OUT</text>
<text x="218.1" y="43.8">INJA</text>
<text x="218.1" y="46.6">CS</text>
<text x="250.2" y="47.8" transform="rotate(-90 250.2 47.8)">GND</text>
<text x="254.6" y="46.6">TACH_OUT</text>
<text x="26" y="50.1">GND</text>
<text x="35.4" y="52.1" transform="rotate(-90 35.4 52.1)">M3-16.</text>
<text x="114.2" y="49.4">CRANK</text>
<text x="153.5" y="49.4">VR+</text>
<text x="165.4" y="53">R3</text>
<text x="174.9" y="51.8">1n</text>
<text x="218.1" y="52.2">MOSI</text>
<text x="218.1" y="49.4">SCK</text>
<text x="254.6" y="52.2">INJA_OUT</text>
<text x="254.6" y="49.4">INJB_OUT</text>
<text x="11" y="57.4">100n100n100n</text>
<text x="35.4" y="55.8" transform="rotate(-90 35.4 55.8)">AB</text>
<text x="114.2" y="57.8">MISO</text>
<text x="153.5" y="57.8">VR-</text>
<text x="164.5" y="56.1">10k</text>
<text x="174.9" y="57.4">C7</text>
<text x="218.1" y="57.8">CRANK</text>
<text x="218.1" y="55">MISO</text>
<text x="242.7" y="57.9" transform="rotate(-90 242.7 57.9)">+5V</text>
<text x="13.6" y="63">C1 C34</text>
<text x="24.8" y="63">C2</text>
<text x="114.2" y="60.6">MOSI</text>
<text x="114.2" y="63.4">SCK</text>
<text x="165.4" y="61.4">R7</text>
<text x="250.2" y="61.9" transform="rotate(-90 250.2 61.9)">GND</text>
<text x="254.6" y="60.6">IAT</text>
<text x="254.6" y="63.4">TPS</text>
<text x="114.2" y="66.2">CS</text>
<text x="150.7" y="71.8">MCP14E10</text>
<text x="179.5" y="66.9">GND</text>
<text x="187.2" y="66.2">TLE8080</text>
<text x="202.7" y="70.2">R2</text>
<text x="250.2" y="71.6" transform="rotate(-90 250.2 71.6)">GND1</text>
<text x="16.7" y="72.6">GND</text>
<text x="126.9" y="75.8">R52</text>
<text x="136.7" y="77.5">IGNB</text>
<text x="174.6" y="75.8">R24</text>
<text x="184.4" y="77.5">IGNB_OUT</text>
<text x="202.7" y="75.5">0R(NC)</text>
<text x="246.2" y="76.1">L0805C100MDWIT</text>
<text x="112.8" y="79.6">JP4</text>
<text x="126.9" y="81.1">39k</text>
<text x="126.9" y="81.4">R58</text>
<text x="136.7" y="83.1">IGNA</text>
<text x="174.6" y="81.1">220R</text>
<text x="174.6" y="81.4">R10</text>
<text x="195.5" y="82.4" transform="rotate(-90 195.5 82.4)">+5V</text>
<text x="201.3" y="79.4">FGB3056_F085</text>
<text x="220.9" y="83.1">IGNA_OUT</text>
<text x="237.7" y="83.1">VU</text>
<text x="247.3" y="80">L1</text>
<text x="267.2" y="79.4">USB</text>
<text x="277" y="83.1">rot</text>
<text x="126.9" y="86.7">39k</text>
<text x="150.7" y="88.7">IC3</text>
<text x="174.6" y="86.7">220R</text>
<text x="188.9" y="88.3">C6</text>
<text x="245" y="88.3">C47</text>
<text x="253.4" y="88.3">C50</text>
<text x="263" y="88.7">D+</text>
<text x="263" y="85.9">D-</text>
<text x="277" y="85.9">gruen</text>
<text x="277" y="88.7">weiss</text>
<text x="123.4" y="92.2">GND</text>
<text x="188.9" y="93.9">22u</text>
<text x="209.7" y="91.5">IC4</text>
<text x="245" y="93.9">1u</text>
<text x="255.4" y="93.9">1n</text>
<text x="277" y="91.5">schwarz</text>
<text x="133.8" y="99.2">+5V</text>
<text x="142.3" y="96.4">+12V</text>
<text x="167.5" y="96.4">+5V</text>
<text x="185.1" y="100.6">GND</text>
<text x="201.5" y="100.6">GND1</text>
<text x="209.6" y="96.4">+5V</text>
<text x="260.9" y="100.6">GND</text>
<text x="267.2" y="97">JP3</text>
<text x="114.2" y="111.1">RXD2</text>
<text x="114.2" y="108.3">TXD2</text>
<text x="127.3" y="108.3">D3_1</text>
<text x="139.5" y="111.1">D3-1</text>
<text x="143.4" y="108.6" transform="rotate(-90 143.4 108.6)">39k</text>
<text x="147.9" y="114">AD_BAT</text>
<text x="148.7" y="109.2" transform="rotate(-90 148.7 109.2)">R37</text>
<text x="164.8" y="114">CLT</text>
<text x="168.7" y="110.1" transform="rotate(-90 168.7 110.1)">2k49</text>
<text x="174" y="109.2" transform="rotate(-90 174 109.2)">R34</text>
<text x="177.3" y="112.3">1k</text>
<text x="184.4" y="114">AD_CLT</text>
<text x="189.6" y="111.2">D3-5</text>
<text x="206.9" y="114">IAT</text>
<text x="210.8" y="110.1" transform="rotate(-90 210.8 110.1)">2k49</text>
<text x="216.1" y="109.2" transform="rotate(-90 216.1 109.2)">R35</text>
<text x="219.4" y="112.3">1k</text>
<text x="226.5" y="114">AD_IAT</text>
<text x="231.7" y="111.2">D3-4</text>
<text x="254.6" y="114">VU</text>
<text x="263" y="110.4">IC5</text>
<text x="279.8" y="114">VUA</text>
<text x="122.2" y="118.2">DA112S1</text>
<text x="143.4" y="119.8" transform="rotate(-90 143.4 119.8)">10k</text>
<text x="165.6" y="116.3">1n</text>
<text x="176.7" y="117.6">R5</text>
<text x="183.3" y="116.3">1u</text>
<text x="184" y="118.3">DA112S1</text>
<text x="207.7" y="116.3">1n</text>
<text x="217.2" y="117.6">R13</text>
<text x="225.4" y="116.3">1u</text>
<text x="226.1" y="118.3">DA112S1</text>
<text x="254.6" y="119.6">D+</text>
<text x="254.6" y="116.8">D-</text>
<text x="279.8" y="116.8">DA-</text>
<text x="279.8" y="119.6">DA+</text>
<text x="148.7" y="120.4" transform="rotate(-90 148.7 120.4)">R47</text>
<text x="163.6" y="122">C36</text>
<text x="183.3" y="122">C42</text>
<text x="205.7" y="122">C30</text>
<text x="225.4" y="122">C41</text>
<text x="114.2" y="128">INJA</text>
<text x="114.2" y="130.8">INJB</text>
<text x="143" y="131.5">GND</text>
<text x="179.5" y="128.7">GND</text>
<text x="221.6" y="128.7">GND</text>
<text x="256.1" y="128.7">GND</text>
<text x="263" y="127.6">USB6B1</text>
<text x="274.9" y="128.7">GND</text>
<text x="133.9" y="136.4">TPS</text>
<text x="146.4" y="134.7">1k</text>
<text x="153.5" y="136.4">AD_TPS</text>
<text x="158.7" y="133.6">D3-2</text>
<text x="176" y="136.4">WBL</text>
<text x="188.5" y="134.7">1k</text>
<text x="195.6" y="136.4">AD_WBL</text>
<text x="200.9" y="133.6">D3-3</text>
<text x="215.3" y="136.4">MAP</text>
<text x="227.8" y="134.7">1k</text>
<text x="234.9" y="136.4">AD_MAP</text>
<text x="240.2" y="133.6">D3-6</text>
<text x="114.2" y="142">RXD</text>
<text x="114.2" y="139.2">TXD</text>
<text x="134.7" y="138.8">1n</text>
<text x="144.2" y="140">R30</text>
<text x="152.4" y="138.8">220n</text>
<text x="153.1" y="140.8">DA112S1</text>
<text x="176.8" y="138.8">1n</text>
<text x="186.3" y="140">R18</text>
<text x="194.5" y="138.8">220n</text>
<text x="195.2" y="140.8">DA112S1</text>
<text x="216.1" y="138.8">1n</text>
<text x="225.6" y="140">R32</text>
<text x="233.8" y="138.8">220n</text>
<text x="234.5" y="140.8">DA112S1</text>
<text x="132.7" y="144.4">C28</text>
<text x="152.4" y="144.4">C39</text>
<text x="176.4" y="144.4">C8</text>
<text x="194.5" y="144.4">C40</text>
<text x="215.7" y="144.4">C5</text>
<text x="233.8" y="144.4">C16</text>
<text x="114.2" y="153.2">AD_BAT</text>
<text x="148.6" y="151.1">GND</text>
<text x="164.7" y="152.5">+5V</text>
<text x="190.7" y="151.1">GND</text>
<text x="218.8" y="151.1">GND</text>
<text x="221.6" y="154.4">R8</text>
<text x="250.3" y="152.4">IC6</text>
<text x="114.2" y="158.9">AD_CLT</text>
<text x="114.2" y="161.7">AD_IAT</text>
<text x="114.2" y="156.1">AD_MAP</text>
<text x="154.8" y="156.1">IC8</text>
<text x="164.8" y="161.7">MAP</text>
<text x="212.5" y="161.7">DA-</text>
<text x="212.5" y="156.1">DA+</text>
<text x="216.7" y="160">R427R</text>
<text x="229.3" y="161.7">VUA</text>
<text x="260.2" y="161.7">RXD</text>
<text x="260.2" y="156.1">TXD</text>
<text x="260.2" y="158.9">3V3</text>
<text x="270.3" y="161.3">100n</text>
<text x="114.2" y="167.3">AD_TPS</text>
<text x="114.2" y="164.5">AD_WBL</text>
<text x="129" y="166.6">+5V</text>
<text x="216.7" y="165.3">27RR9</text>
<text x="229.3" y="164.5">3V3</text>
<text x="270.3" y="166.9">C11</text>
<text x="136.3" y="170.1">MPXH6400AC6T1</text>
<text x="159" y="172.2">+5V</text>
<text x="165.5" y="170.8">GND</text>
<text x="219.6" y="170.9">1k5*</text>
<text x="241.3" y="169.3">PL2303SA</text>
<text x="266.5" y="173.6">GND</text>
<text x="129.4" y="178.8" transform="rotate(-90 129.4 178.8)">10k</text>
<text x="134.7" y="177.8" transform="rotate(-90 134.7 177.8)">R6</text>
<text x="229.3" y="175.7">*mit 1k testen</text>
<text x="114.2" y="184.1">IGNA</text>
<text x="133.9" y="181.3">MISO</text>
<text x="133.9" y="184.1">SCK</text>
<text x="162" y="184.1">MOSI</text>
<text x="114.2" y="186.9">IGNB</text>
<text x="133.9" y="189.7">RXD</text>
<text x="133.9" y="186.9">RST</text>
<text x="162" y="189.7">TXD</text>
<text x="173.9" y="189" transform="rotate(-90 173.9 189)">GND</text>
<text x="38.4" y="192.5">ATMEGA2561-16AU</text>
<text x="155.8" y="195.2">JP2</text>
</g>
<g font-size="2.4" fill="#505050">
<text x="33.2" y="20.9">20</text>
<text x="41" y="22.2">RESET</text>
<text x="92.7" y="22.2">(AD7)PA7</text>
<text x="108.4" y="23.7">45</text>
<text x="108.4" y="20.9">44</text>
<text x="277" y="19.4">X2-1</text>
<text x="277" y="22.2">X2-2</text>
<text x="33.2" y="26.5">23</text>
<text x="41" y="27.8">XTAL2</text>
<text x="92.7" y="27.8">(AD5)PA5</text>
<text x="92.7" y="25">(AD6)PA6</text>
<text x="108.4" y="29.4">47</text>
<text x="108.4" y="26.5">46</text>
<text x="185.5" y="26.5">1</text>
<text x="185.5" y="29.4">2</text>
<text x="189.8" y="27.8">KIO</text>
<text x="205.2" y="27.8">TXD</text>
<text x="212.9" y="29.4">23</text>
<text x="212.9" y="26.5">24</text>
<text x="277" y="25">X2-3</text>
<text x="277" y="27.8">X2-4</text>
<text x="33.2" y="32.2">24</text>
<text x="41" y="33.4">XTAL1</text>
<text x="92.7" y="33.4">(AD3)PA3</text>
<text x="92.7" y="30.6">(AD4)PA4</text>
<text x="108.4" y="35">49</text>
<text x="108.4" y="32.2">48</text>
<text x="185.5" y="32.2">3</text>
<text x="185.5" y="35">4</text>
<text x="189.8" y="30.6">VIN</text>
<text x="189.8" y="33.4">OUT5</text>
<text x="203" y="33.4">AGND</text>
<text x="204.9" y="30.6">RXD</text>
<text x="212.9" y="35">21</text>
<text x="212.9" y="32.2">22</text>
<text x="277" y="30.6">X2-5</text>
<text x="277" y="33.4">X2-6</text>
<text x="33.2" y="37.8">62</text>
<text x="33.2" y="40.6">64</text>
<text x="41" y="39">AREF</text>
<text x="41" y="41.8">AVCC</text>
<text x="92.7" y="41.8">(AD0)PA0</text>
<text x="92.7" y="39">(AD1)PA1</text>
<text x="92.7" y="36.2">(AD2)PA2</text>
<text x="108.4" y="40.6">51</text>
<text x="108.4" y="37.8">50</text>
<text x="185.5" y="37.8">5</text>
<text x="185.5" y="40.6">6</text>
<text x="189.8" y="36.2">OUT4</text>
<text x="189.8" y="39">OUT3</text>
<text x="189.8" y="41.8">PGND</text>
<text x="204.6" y="39">NRO</text>
<text x="205.6" y="36.2">+5V</text>
<text x="206.2" y="41.8">IN3</text>
<text x="212.9" y="40.6">19</text>
<text x="212.9" y="37.8">20</text>
<text x="277" y="36.2">X2-7</text>
<text x="277" y="39">X2-8</text>
<text x="277" y="41.8">X2-9</text>
<text x="33.2" y="43.4">63</text>
<text x="41" y="44.6">AGND</text>
<text x="74.4" y="47.4">(OC0A/OC1C/PCINT7)PB7</text>
<text x="108.4" y="46.2">17</text>
<text x="185.5" y="43.4">7</text>
<text x="185.5" y="46.2">8</text>
<text x="189.8" y="44.6">OUT2</text>
<text x="189.8" y="47.4">OUT1</text>
<text x="206.2" y="44.6">IN1</text>
<text x="206.6" y="47.4">CS</text>
<text x="212.9" y="46.2">17</text>
<text x="212.9" y="43.4">18</text>
<text x="277" y="44.6">X2-10</text>
<text x="277" y="47.4">X2-11</text>
<text x="33.2" y="51.8">21</text>
<text x="41" y="53">VCC</text>
<text x="81.6" y="53.1">(OC1A/PCINT5)PB5</text>
<text x="81.6" y="50.2">(OC1B/PCINT6)PB6</text>
<text x="108.4" y="51.8">15</text>
<text x="108.4" y="49">16</text>
<text x="184.2" y="51.8">10</text>
<text x="185.5" y="49">9</text>
<text x="189.8" y="50.2">PGND</text>
<text x="189.8" y="53">VR+</text>
<text x="203.8" y="53.1">MOSI</text>
<text x="205" y="50.2">SCK</text>
<text x="212.9" y="51.8">15</text>
<text x="212.9" y="49">16</text>
<text x="277" y="50.2">X2-12</text>
<text x="277" y="53">X2-13</text>
<text x="33.2" y="54.6">52</text>
<text x="41.1" y="55.9">VCC</text>
<text x="81.6" y="55.9">(OC2A/PCINT4)PB4</text>
<text x="82" y="58.7">(MISO/PCINT3)PB3</text>
<text x="108.4" y="57.4">13</text>
<text x="108.4" y="54.6">14</text>
<text x="184.2" y="57.4">12</text>
<text x="184.4" y="54.6">11</text>
<text x="189.8" y="55.9">VR-</text>
<text x="189.8" y="58.7">WD_DIS VR_OUT</text>
<text x="203.8" y="55.9">MISO</text>
<text x="212.9" y="57.4">13</text>
<text x="212.9" y="54.6">14</text>
<text x="277" y="55.9">X2-14</text>
<text x="277" y="58.7">X2-15</text>
<text x="33.2" y="63">22</text>
<text x="33.2" y="65.8">53</text>
<text x="41" y="64.3">GND</text>
<text x="82" y="61.5">(MOSI/PCINT2)PB2</text>
<text x="83.2" y="64.3">(SCK/PCINT1)PB1</text>
<text x="108.4" y="60.2">12</text>
<text x="108.4" y="63">11</text>
<text x="108.4" y="65.8">10</text>
<text x="184.2" y="60.2">25</text>
<text x="189.8" y="61.5">PGND</text>
<text x="277" y="61.5">X2-16</text>
<text x="277" y="64.3">X2-17</text>
<text x="41.1" y="66.8">GND</text>
<text x="84.9" y="67.1">(SS/PCINT0)PB0</text>
<text x="108.4" y="71.5">42</text>
<text x="277" y="67.1">X2-18</text>
<text x="92.8" y="75.5">(A14)PC6</text>
<text x="92.8" y="72.7">(A15)PC7</text>
<text x="108.4" y="77.1">40</text>
<text x="108.4" y="74.3">41</text>
<text x="146.8" y="74.3">1</text>
<text x="146.8" y="77.1">2</text>
<text x="153.3" y="75.5">ENA</text>
<text x="160.1" y="75.5">ENB</text>
<text x="170.1" y="77.1">7</text>
<text x="170.1" y="74.3">8</text>
<text x="92.8" y="81.1">(A12)PC4</text>
<text x="92.8" y="78.3">(A13)PC5</text>
<text x="93" y="83.9">(A11)PC3</text>
<text x="108.4" y="82.7">38</text>
<text x="108.4" y="79.9">39</text>
<text x="116" y="82.7">1</text>
<text x="146.8" y="79.9">3</text>
<text x="146.8" y="82.7">4</text>
<text x="153.3" y="78.3">INA OUTA</text>
<text x="153.3" y="81.1">GND VCC</text>
<text x="153.3" y="83.9">INB OUTB</text>
<text x="170.1" y="82.7">5</text>
<text x="170.1" y="79.9">6</text>
<text x="197.4" y="82.7">1</text>
<text x="203.8" y="83.9">G</text>
<text x="208.2" y="83.9">C</text>
<text x="215.1" y="82.7">3</text>
<text x="270.3" y="82.7">4</text>
<text x="92.8" y="86.7">(A10)PC2</text>
<text x="94.2" y="89.5">(A9)PC1</text>
<text x="108.4" y="88.3">36</text>
<text x="108.4" y="85.5">37</text>
<text x="116" y="85.5">2</text>
<text x="116" y="88.3">3</text>
<text x="207.7" y="86.1" transform="rotate(-90 207.7 86.1)">E</text>
<text x="270.3" y="88.3">2</text>
<text x="270.3" y="85.5">3</text>
<text x="94.2" y="92.3">(A8)PC0</text>
<text x="108.4" y="91.1">35</text>
<text x="116" y="91.1">4</text>
<text x="206.5" y="92.6" transform="rotate(-90 206.5 92.6)">2</text>
<text x="270.3" y="91.1">1</text>
<text x="94.3" y="98">(T0)PD7</text>
<text x="94.3" y="100.8">(T1)PD6</text>
<text x="108.4" y="96.7">32</text>
<text x="108.4" y="99.5">31</text>
<text x="90.8" y="103.6">(XCK1)PD5</text>
<text x="91.8" y="106.4">(ICP1)PD4</text>
<text x="108.4" y="105.1">29</text>
<text x="108.4" y="107.9">28</text>
<text x="108.4" y="102.3">30</text>
<text x="84.9" y="112">(RXD1/INT2)PD2</text>
<text x="85.2" y="109.2">(TXD1/INT3)PD3</text>
<text x="108.4" y="110.8">27</text>
<text x="108.4" y="113.6">26</text>
<text x="136.3" y="108.6" transform="rotate(-90 136.3 108.6)">6</text>
<text x="139.3" y="113.6">5</text>
<text x="194.5" y="113.6">1</text>
<text x="236.7" y="113.6">2</text>
<text x="261.3" y="113.6">1</text>
<text x="274.6" y="113.6">8</text>
<text x="86.4" y="114.8">(SDA/INT1)PD1</text>
<text x="86.6" y="117.6">(SCL/INT0)PD0</text>
<text x="108.4" y="116.4">25</text>
<text x="261.3" y="116.4">2</text>
<text x="261.3" y="119.2">3</text>
<text x="265.6" y="114.8">VCC</text>
<text x="265.6" y="117.6">IO1</text>
<text x="274.6" y="119.2">6</text>
<text x="274.6" y="116.4">7</text>
<text x="79" y="123.2">(CLKO/ICP3/INT7)PE7</text>
<text x="108.4" y="122">9</text>
<text x="108.4" y="124.8">8</text>
<text x="136.3" y="120.7" transform="rotate(-90 136.3 120.7)">8</text>
<text x="261.3" y="122">4</text>
<text x="265.6" y="120.4">IO2</text>
<text x="265.6" y="123.2">GND</text>
<text x="274.6" y="122">5</text>
<text x="84.8" y="128.8">(OC3C/INT5)PE5</text>
<text x="84.9" y="131.6">(OC3B/INT4)PE4</text>
<text x="88.6" y="126">(T3/INT6)PE6</text>
<text x="108.4" y="130.4">6</text>
<text x="108.4" y="127.6">7</text>
<text x="84.8" y="134.5">(OC3A/AIN1)PE3</text>
<text x="85" y="137.3">(XCK0/AIN0)PE2</text>
<text x="108.4" y="133.2">5</text>
<text x="108.4" y="136">4</text>
<text x="163.7" y="136">4</text>
<text x="205.8" y="136">3</text>
<text x="245.1" y="136">7</text>
<text x="78.6" y="142.9">(RXD0/PCIN8/PDI)PE0</text>
<text x="85.3" y="140.1">(TXD0/PDO)PE1</text>
<text x="108.4" y="141.6">2</text>
<text x="108.4" y="138.8">3</text>
<text x="86.5" y="148.5">(ADC7/TDI)PF7</text>
<text x="108.4" y="147.2">54</text>
<text x="85.3" y="154.1">(ADC5/TMS)PF5</text>
<text x="85.3" y="151.3">(ADC6/TDO)PF6</text>
<text x="108.4" y="155.7">57</text>
<text x="108.4" y="152.9">56</text>
<text x="108.4" y="150">55</text>
<text x="236" y="155.7">5</text>
<text x="255" y="155.7">4</text>
<text x="85.6" y="156.9">(ADC4/TCK)PF4</text>
<text x="91" y="159.7">(ADC3)PF3</text>
<text x="108.4" y="161.3">59</text>
<text x="108.4" y="158.5">58</text>
<text x="151.6" y="159.7">VCC</text>
<text x="161.7" y="158.5">2</text>
<text x="161.7" y="161.3">4</text>
<text x="172.1" y="161.3">1</text>
<text x="172.1" y="158.5">3</text>
<text x="178.6" y="159.7">VCC</text>
<text x="236" y="158.5">6</text>
<text x="236" y="161.3">7</text>
<text x="240.3" y="156.9">D+</text>
<text x="240.3" y="159.7">D-</text>
<text x="247" y="156.9">RXD</text>
<text x="247.9" y="159.7">VIO</text>
<text x="255" y="161.3">2</text>
<text x="255" y="158.5">3</text>
<text x="91" y="165.3">(ADC1)PF1</text>
<text x="91" y="162.5">(ADC2)PF2</text>
<text x="108.4" y="166.9">61</text>
<text x="108.4" y="164.1">60</text>
<text x="150" y="162.5">VOUT</text>
<text x="151.3" y="165.3">GND</text>
<text x="161.7" y="164.1">3</text>
<text x="172.1" y="164.1">2</text>
<text x="178.6" y="165.3">GND</text>
<text x="178.6" y="162.5">SIGNAL</text>
<text x="236" y="164.1">8</text>
<text x="240.3" y="162.5">VBUS TXD</text>
<text x="240.3" y="165.3">3V3</text>
<text x="246.7" y="165.3">GND</text>
<text x="255" y="164.1">1</text>
<text x="90.4" y="173.7">(OC0B)PG5</text>
<text x="91" y="168.1">(ADC0)PF0</text>
<text x="108.4" y="172.5">1</text>
<text x="89" y="176.6">(TOSC1)PG4</text>
<text x="89" y="179.4">(TOSC2)PG3</text>
<text x="108.4" y="175.3">19</text>
<text x="108.4" y="178.1">18</text>
<text x="92.4" y="182.2">(ALE)PG2</text>
<text x="93.5" y="185">(RD)PG1</text>
<text x="108.4" y="180.9">43</text>
<text x="108.4" y="183.7">34</text>
<text x="146.8" y="183.7">6</text>
<text x="146.8" y="180.9">8</text>
<text x="156.1" y="183.7">5</text>
<text x="156.1" y="180.9">7</text>
<text x="93" y="187.8">(WR)PG0</text>
<text x="108.4" y="186.5">33</text>
<text x="146.8" y="189.3">2</text>
<text x="146.8" y="186.5">4</text>
<text x="156.1" y="189.3">1</text>
<text x="156.1" y="186.5">3</text>
</g>
<text font-size="2" fill="#800000" x="164" y="23.7" transform="rotate(-90 164 23.7)">+</text>
<g font-size="2" fill="#505050">
<text x="138.7" y="109.7">REF2</text>
<text x="197.6" y="109">REF2</text>
<text x="239.7" y="109">REF2</text>
<text x="138" y="119.6">REF1</text>
<text x="196.9" y="120.3">REF1</text>
<text x="239" y="120.3">REF1</text>
<text x="166.7" y="131.5">REF2</text>
<text x="208.8" y="131.5">REF2</text>
<text x="248.1" y="131.5">REF2</text>
<text x="166" y="142.7">REF1</text>
<text x="208.1" y="142.7">REF1</text>
<text x="247.4" y="142.7">REF1</text>
<text x="176" y="154.7">MPX4250</text>
<text x="176" y="170.1">IC9</text>
</g>
</svg>
